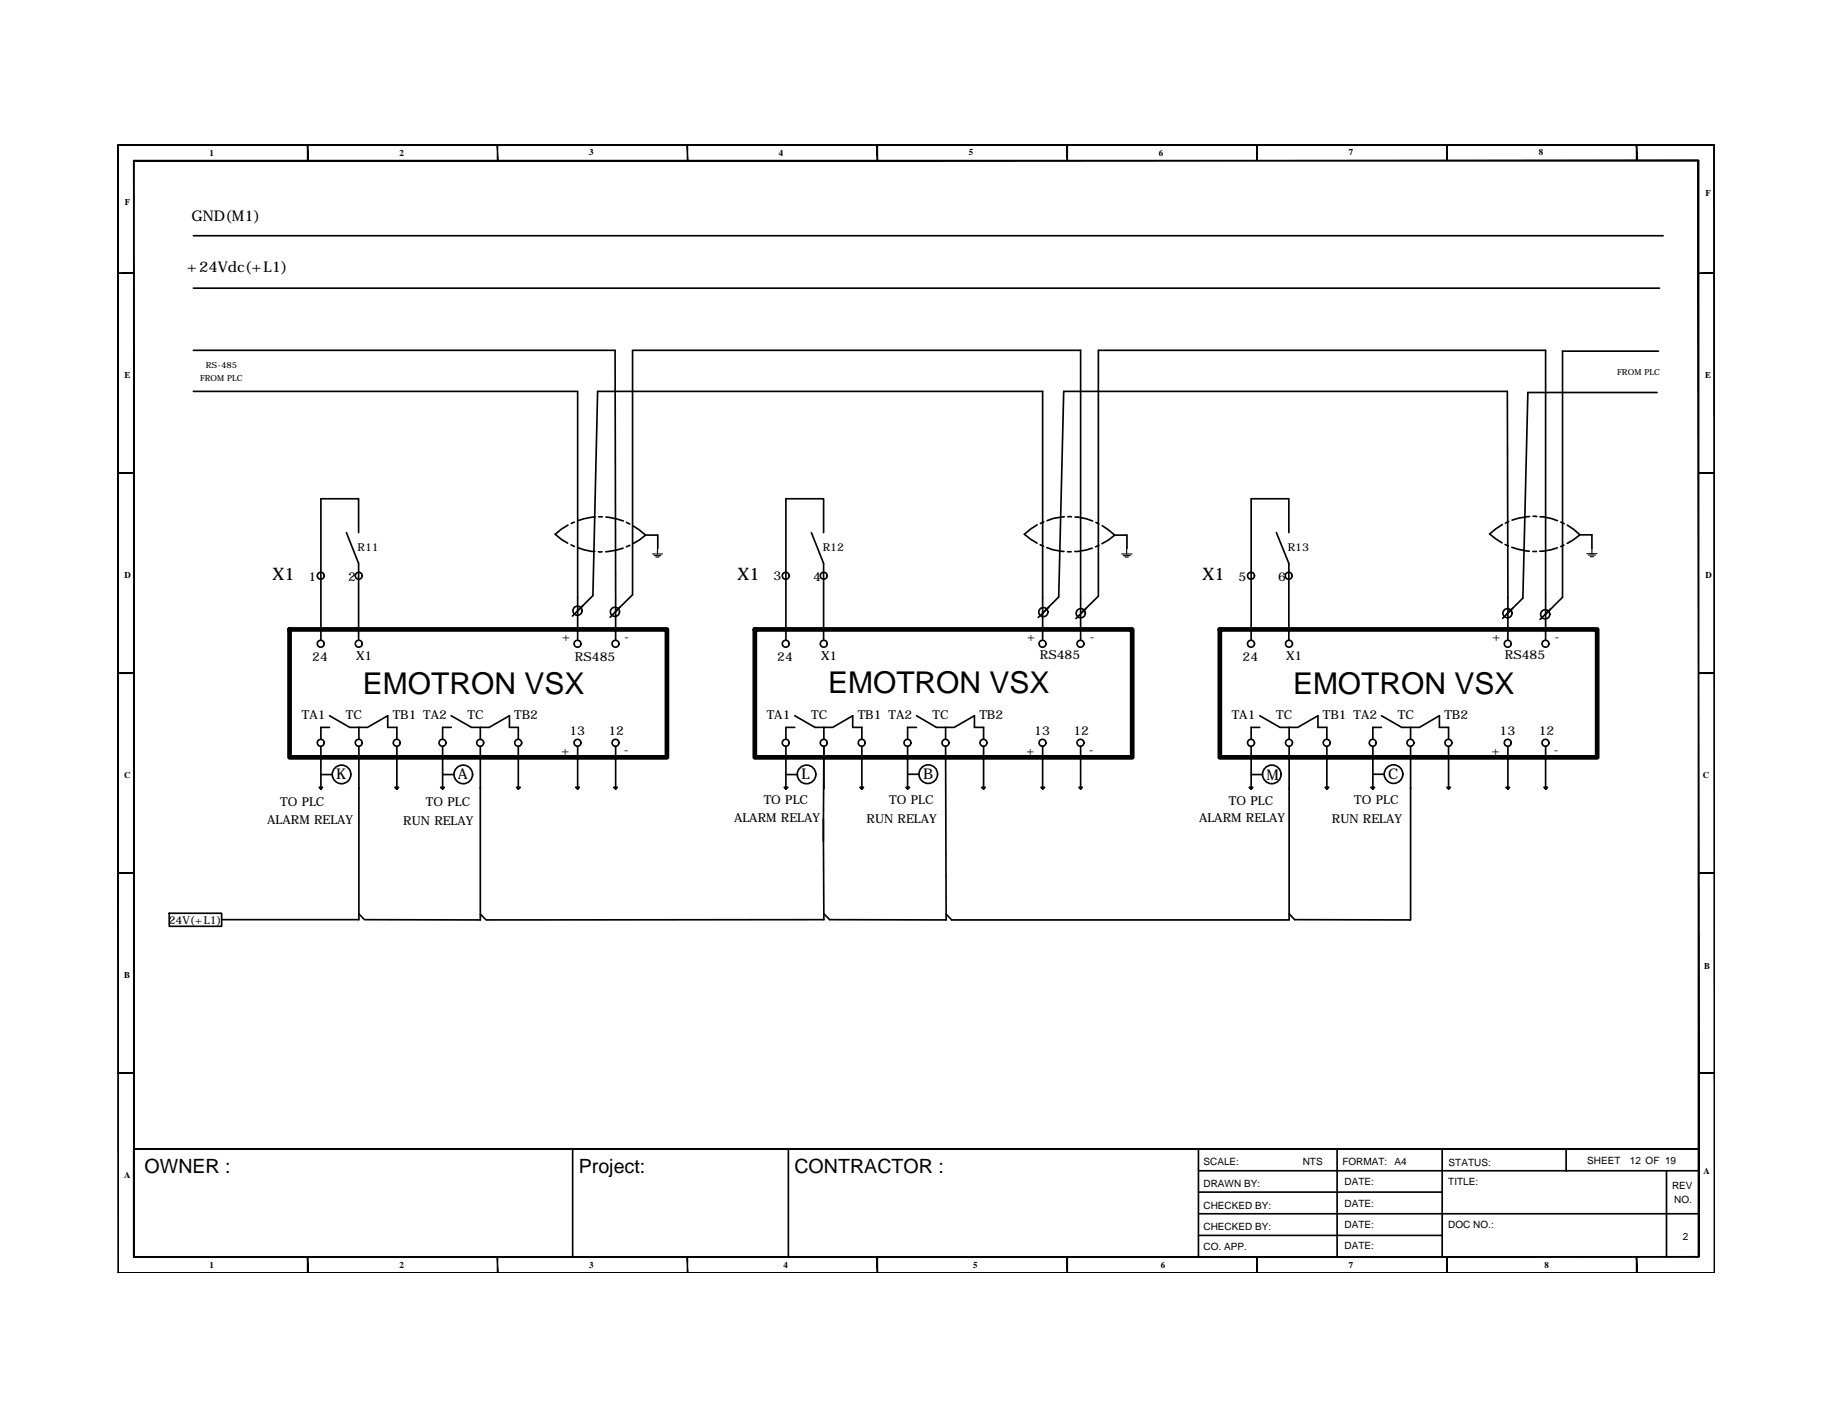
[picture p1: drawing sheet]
<svg xmlns="http://www.w3.org/2000/svg" width="279mm" height="216mm" viewBox="0 0 279 216" stroke-linecap="round" stroke-linejoin="round" font-family="sans-serif">
<!-- layer: FRAME -->
<g fill="#000" stroke="#000" stroke-width=".15">
<path d="M18 22.1v.1l243.8-.1zM18 22.2l243.8-.1v.1z"/>
<path d="M20.4 24.5l.1 167.3v-167.3zM20.4 24.5l.1 167.3h-.1z"/>
<path d="M46.9 22.1l.1 2.4v-2.4zM46.9 22.1l.1 2.4h-.1z"/>
<path d="M75.9 22.1l.1 2.4v-2.4zM75.9 22.1l.1 2.4h-.1z"/>
<path d="M104.9 22.1l.1 2.4v-2.4zM104.9 22.1l.1 2.4h-.1z"/>
<path d="M133.9 22.1l.1 2.4v-2.4zM133.9 22.1l.1 2.4h-.1z"/>
<path d="M162.9 22.1l.1 2.4v-2.4zM162.9 22.1l.1 2.4h-.1z"/>
<path d="M191.9 22.1l.1 2.4v-2.4zM191.9 22.1l.1 2.4h-.1z"/>
<path d="M220.9 22.1l.1 2.4v-2.4zM220.9 22.1l.1 2.4h-.1z"/>
<path d="M249.8 22.1l.2 2.4v-2.4zM249.8 22.1l.2 2.4h-.2z"/>
<path d="M20.4 24.6h238.9v-.1zM20.4 24.5h238.9l-238.9 .1z"/>
<path d="M261.7 22.1l.1 172.1zM261.7 22.1l.1 172.1z"/>
<path d="M18 41.6v.1l2.4-.1zM18 41.7l2.4-.1v.1z"/>
<path d="M259.3 41.6v.1l2.5-.1zM259.3 41.7l2.5-.1v.1z"/>
<path d="M18 72.1v.1l2.4-.1zM18 72.2l2.4-.1v.1z"/>
<path d="M259.3 72.1v.1l2.5-.1zM259.3 72.2l2.5-.1v.1z"/>
<path d="M18 102.6v.2l2.4-.2zM18 102.8l2.4-.2v.2z"/>
<path d="M259.3 102.6v.2l2.5-.2zM259.3 102.8l2.5-.2v.2z"/>
<path d="M18 133.2v.1l2.4-.1zM18 133.3l2.4-.1v.1z"/>
<path d="M259.3 133.2v.1l2.5-.1zM259.3 133.3l2.5-.1v.1z"/>
<path d="M18 163.7v.1l2.4-.1zM18 163.8l2.4-.1v.1z"/>
<path d="M259.3 163.7v.1l2.5-.1zM259.3 163.8l2.5-.1v.1z"/>
<path d="M18 22.1v172.1h.1zM18 22.1h.1v172.1z"/>
<path d="M20.4 191.7v.1l238.9-.1zM20.4 191.8l238.9-.1v.1z"/>
<path d="M46.9 191.8l.1 2.4v-2.4zM46.9 191.8l.1 2.4h-.1z"/>
<path d="M75.9 191.8l.1 2.4v-2.4zM75.9 191.8l.1 2.4h-.1z"/>
<path d="M104.9 191.8l.1 2.4v-2.4zM104.9 191.8l.1 2.4h-.1z"/>
<path d="M133.9 191.8v2.4h.1zM133.9 191.8h.1v2.4z"/>
<path d="M162.9 191.8l.1 2.4v-2.4zM162.9 191.8l.1 2.4h-.1z"/>
<path d="M191.9 191.8l.1 2.4v-2.4zM191.9 191.8l.1 2.4h-.1z"/>
<path d="M220.9 191.8l.1 2.4v-2.4zM220.9 191.8l.1 2.4h-.1z"/>
<path d="M249.8 191.8l.2 2.4v-2.4zM249.8 191.8l.2 2.4h-.2z"/>
<path d="M259.3 24.5v167.3h.1zM259.3 24.5h.1v167.3z"/>
<path d="M18 194.2h243.8zM18 194.2h243.8z"/>
</g>
<path d="M20.4 175.3h238.9zM20.4 175.3v16.5M183 178.6h76.2M183 175.3v16.5M183 181.9h37.2M183 185.2h76.2M183 188.5h37.2" fill="none" stroke="#000" stroke-width=".25"/>
<!-- layer: 0 -->
<g fill="none" stroke="#000" stroke-width=".25">
<path d="M29.5 36h224.4M29.5 59.7h58.7v38M29.5 44h223.9M29.5 53.5h64.4l.1 37.7M253 59.9h-19.7l-.8 31.4-3.1 3M253.2 53.6h-14.6v37.5l-2.7 2.7M87.7 79.7l-.5 .2M90.9 78.9l-1.7 .2-1 .3M91.4 78.9h.6M92.5 78.9l1.7 .3 1 .3M95.6 79.7l.6 .3M159.4 79.6l-.6 .3"/>
<path d="M162.5 78.9l-1.7 .2-.9 .3M163 78.9h.6M164.1 78.9l1.7 .2 1 .4M167.3 79.7l.5 .3M230.3 79.6l-.5 .2M233.5 78.8l-1.7 .3-.9 .3M234.1 78.8h.5M235.1 78.9l1.7 .2 1 .3M238.3 79.7l.5 .2M54.8 81.3v-5.2h-5.8v21.6M54.8 86v11.7M86.7 80.1l-1 .6-.9 .8 .9 .8 1 .6"/>
<path d="M87.2 83.1l.5 .3M87.4 94l3.1-3.1 .7-31.2h68v38M88.2 83.6l1 .3 1.6 .2M91.4 84.2h.5M93.9 93.4l2.7-2.7v-37.2h68.4v44.2M94 91.2v6.5M94.7 92.6l-1.6 1.6M95.1 83.6l-1 .3-1.6 .3M96.2 83.2l-.6 .2M96.6 80.2l2 1.4-1 .8-1 .6M98.6 81.6h1.8v2.1M125.7 81.3v-5.2h-5.7v21.6"/>
<path d="M125.7 86v11.7M158.3 80.1l-1.9 1.4 1.9 1.4M158.8 83.1l.5 .2M159.1 93.6l2.5-2.5 .8-31.4h67.7l.1 38M159.8 83.6l1 .3 1.6 .2M160.1 92.7l-1.6 1.5M163 84.2h.5M165 93.6l2.7-2.6v-37.5h68.3v44.2M165.8 92.8l-1.5 1.6M166.8 83.6l-1 .3-1.7 .2M167.8 83.2l-.5 .2M168.3 80.2l1.9 1.4-1 .8-1 .6"/>
<path d="M170.2 81.6h1.9v2.1M196.8 81.3v-5.2h-5.8v21.6M196.8 86v11.7M229.4 80l-2 1.5 1.9 1.3M229.8 83.1l.5 .2M230.8 83.5l1 .3 1.7 .3M234 84.1h.6M236.7 92.9l-1.6 1.6M237.8 83.6l-1 .3-1.7 .2M238.8 83.2l-.5 .2M239.3 80.1l1 .7 .9 .8-1.9 1.3M241.2 81.6h1.8v2"/>
<path d="M49 113.9v6.5M49 118.2h1.7M50.3 111h-1.3v1.8M50.3 109.2l3.1 1.8h1.4M54.8 111h1.3l3.1-1.8v1.8h1.4v1.8M54.8 113.9v26.4h-21M54.8 111v1.8M60.6 113.9v6.5M67.6 113.9v6.5M67.6 118.2h1.7M68.9 111h-1.3v1.8M68.9 109.2l3.1 1.8h1.3"/>
<path d="M73.3 113.9v26.5l-17.7-.1-.8-.9M73.3 111h1.4l3.1-1.8v1.8h1.3v1.8M73.3 111v1.8M79.1 113.9v6.5M88.2 113.9v6.5M94 113.9v6.5M120 113.9v6.5M120 118.2h1.8M121.3 111h-1.3v1.8M121.3 109.2l3.1 1.8h1.4M125.8 111h1.3l3.1-1.8v1.8h1.4v1.8M125.8 113.9l-.1 14.4"/>
<path d="M125.8 111v1.8M125.8 113.9v6.5M131.6 113.9v6.5M138.6 118.1h1.7M138.6 113.9v6.5M139.9 111h-1.3v1.8M139.9 109.2l3.1 1.8h1.4M144.4 111h1.3l3.1-1.8v1.8h1.4v1.8M144.4 113.9l.1 26.5-17.8-.1-.9-.9M144.4 111v1.8M150.2 113.9v6.5M159.2 113.9v6.5"/>
<path d="M165 113.9v6.5M191 113.9v6.5M191 118.2h1.8M192.3 111h-1.3v1.8M192.3 109.2l3.1 1.8h1.4M196.8 111h1.3l3.1-1.8v1.8h1.4v1.8M196.8 111v1.8M196.8 113.9v26.4M202.6 113.9v6.5M209.6 113.9v6.5M209.6 118.1h1.7M210.9 111h-1.3v1.8"/>
<path d="M210.9 109.2l3.1 1.8h1.4M215.4 111h1.3l3.1-1.8v1.8h1.4v1.8M215.4 111v1.8M215.4 113.9v26.5l-17.7-.1-.9-.9M221.2 113.9v6.5M230.2 113.9v6.5M236 113.9v6.5M25.8 139.3h8v2h-8zM48.7 120.1h.5l-.2 .3zM60.3 120.1h.5l-.2 .3zM67.3 120.1h.5l-.2 .3zM78.9 120.1h.5l-.3 .3z"/>
<path d="M87.9 120.1h.5l-.2 .3zM93.7 120.1h.5l-.2 .3zM119.7 120.1h.6l-.3 .3zM125.7 125l.1 15.3-51.6 .1-.9-.9M131.3 120.1h.5l-.2 .3zM138.3 120.1h.6l-.3 .3zM144.5 139.5l.8 .9h51.5M149.9 120.1h.5l-.2 .3zM158.9 120.1h.6l-.3 .3zM164.7 120.1h.5l-.2 .3zM190.7 120.1h.6l-.3 .3zM202.3 120.1h.6l-.3 .3z"/>
<path d="M209.3 120.1h.6l-.3 .3zM220.9 120.1h.6l-.3 .3zM229.9 120.1h.6l-.3 .3zM235.7 120.1h.6l-.3 .3zM87.4 175.3v16.4M120.4 175.3v16.4M204.1 175.3v16.5M220.2 175.3v16.5M239.1 175.4v3.3M254.4 178.6v13.2"/>
<circle cx="49" cy="98.2" r=".53"/>
<circle cx="49" cy="87.8" r=".53"/>
<circle cx="54.8" cy="87.8" r=".53"/>
<circle cx="54.8" cy="98.2" r=".53"/>
<circle cx="88.2" cy="98.2" r=".53"/>
<circle cx="88.2" cy="93.2" r=".7"/>
<circle cx="93.9" cy="93.4" r=".7"/>
<circle cx="94" cy="98.2" r=".53"/>
<circle cx="120" cy="87.8" r=".53"/>
<circle cx="120" cy="98.2" r=".53"/>
<circle cx="125.8" cy="98.2" r=".53"/>
<circle cx="125.8" cy="87.8" r=".53"/>
<circle cx="159.2" cy="98.2" r=".53"/>
<circle cx="159.3" cy="93.4" r=".7"/>
<circle cx="165" cy="98.2" r=".53"/>
<circle cx="165" cy="93.6" r=".7"/>
<circle cx="191" cy="87.8" r=".53"/>
<circle cx="191" cy="98.2" r=".53"/>
<circle cx="196.8" cy="87.8" r=".53"/>
<circle cx="196.8" cy="98.2" r=".53"/>
<circle cx="230.2" cy="93.6" r=".7"/>
<circle cx="230.2" cy="98.2" r=".53"/>
<circle cx="235.9" cy="93.7" r=".7"/>
<circle cx="236" cy="98.2" r=".53"/>
<circle cx="49" cy="113.3" r=".53"/>
<circle cx="52.1" cy="118.2" r="1.42"/>
<circle cx="54.8" cy="113.3" r=".53"/>
<circle cx="60.6" cy="113.3" r=".53"/>
<circle cx="67.6" cy="113.3" r=".53"/>
<circle cx="70.7" cy="118.2" r="1.42"/>
<circle cx="73.3" cy="113.3" r=".53"/>
<circle cx="79.1" cy="113.3" r=".53"/>
<circle cx="88.2" cy="113.3" r=".53"/>
<circle cx="94" cy="113.3" r=".53"/>
<circle cx="120" cy="113.3" r=".53"/>
<circle cx="123.1" cy="118.2" r="1.42"/>
<circle cx="125.8" cy="113.3" r=".53"/>
<circle cx="131.6" cy="113.3" r=".53"/>
<circle cx="138.5" cy="113.3" r=".53"/>
<circle cx="141.7" cy="118.1" r="1.42"/>
<circle cx="144.3" cy="113.3" r=".53"/>
<circle cx="150.1" cy="113.3" r=".53"/>
<circle cx="159.2" cy="113.3" r=".53"/>
<circle cx="165" cy="113.3" r=".53"/>
<circle cx="191" cy="113.3" r=".53"/>
<circle cx="194.2" cy="118.2" r="1.42"/>
<circle cx="196.8" cy="113.3" r=".53"/>
<circle cx="202.6" cy="113.3" r=".53"/>
<circle cx="209.6" cy="113.3" r=".53"/>
<circle cx="212.8" cy="118.1" r="1.42"/>
<circle cx="215.3" cy="113.3" r=".53"/>
<circle cx="221.1" cy="113.3" r=".53"/>
<circle cx="230.2" cy="113.3" r=".53"/>
<circle cx="236" cy="113.3" r=".53"/>
</g>
<path d="M44.2 96h57.6v19.6h-57.6zM115.2 96h57.7v19.6h-57.7zM186.2 96h57.7v19.6h-57.7z" fill="none" stroke="#000" stroke-width=".72"/>
<!-- layer: SHEET -->
<path d="M52.9 81.3l1.9 4.7M123.9 81.3l1.8 4.7M194.9 81.3l1.9 4.7" fill="none" stroke="#000" stroke-width=".25"/>
<!-- layer: 0 -->
<path d="M99.6 84.5h1.5M99.9 84.8h1M100.1 85h.5M100.4 83.6v.9M171.3 84.5h1.5M171.5 84.8h1.1M171.8 85h.5M172 83.6v.9M242.3 84.5h1.5M242.5 84.7h1.1M242.8 84.9h.5M243 83.6v.9" fill="none" stroke="#000" stroke-width=".17"/>
<g font-size="4.6">
<text x="55.4" y="105.8">EMOTRON VSX</text>
<text x="126.4" y="105.8">EMOTRON VSX</text>
<text x="197.4" y="105.8">EMOTRON VSX</text>
</g>
<g font-size="3">
<text x="22.1" y="179">OWNER :</text>
<text x="88.4" y="179">Project:</text>
<text x="121.3" y="179">CONTRACTOR :</text>
</g>
<g font-size="2.6">
<text x="41.6" y="88.5">X1</text>
<text x="112.6" y="88.5">X1</text>
<text x="183.6" y="88.5">X1</text>
</g>
<g font-size="2.3">
<text x="29.2" y="33.7">GND(M1)</text>
<text x="28.5" y="41.4">+24Vdc(+L1)</text>
<text x="51.3" y="118.9">K</text>
<text x="69.9" y="118.9">A</text>
<text x="122.4" y="118.9">L</text>
<text x="140.9" y="118.9">B</text>
<text x="193.4" y="118.9">M</text>
<text x="211.9" y="118.9">C</text>
</g>
<g font-size="1.9">
<text x="47.1" y="88.6">1</text>
<text x="53.1" y="88.6">2</text>
<text x="118.1" y="88.5">3</text>
<text x="124.1" y="88.6">4</text>
<text x="189.1" y="88.6">5</text>
<text x="195.1" y="88.6">6</text>
<text x="47.7" y="100.8">24</text>
<text x="54.4" y="100.7">X1</text>
<text x="85.8" y="97.9">+</text>
<text x="87.8" y="100.9">RS485</text>
<text x="95.3" y="97.8">-</text>
<text x="118.7" y="100.8">24</text>
<text x="125.4" y="100.7">X1</text>
<text x="156.8" y="97.9">+</text>
<text x="158.8" y="100.5">RS485</text>
<text x="166.3" y="97.8">-</text>
<text x="189.7" y="100.8">24</text>
<text x="196.4" y="100.7">X1</text>
<text x="227.8" y="97.9">+</text>
<text x="229.8" y="100.6">RS485</text>
<text x="237.3" y="97.8">-</text>
<text x="46.1" y="109.8">TA1</text>
<text x="52.8" y="109.8">TC</text>
<text x="60" y="109.8">TB1 TA2</text>
<text x="71.4" y="109.8">TC</text>
<text x="78.5" y="109.8">TB2</text>
<text x="86.9" y="112.2">13</text>
<text x="92.9" y="112.1">12</text>
<text x="117.1" y="109.7">TA1</text>
<text x="123.8" y="109.7">TC</text>
<text x="131" y="109.7">TB1 TA2</text>
<text x="142.4" y="109.7">TC</text>
<text x="149.5" y="109.7">TB2</text>
<text x="157.9" y="112.1">13</text>
<text x="163.9" y="112.1">12</text>
<text x="188.1" y="109.8">TA1</text>
<text x="194.8" y="109.8">TC</text>
<text x="202" y="109.8">TB1 TA2</text>
<text x="213.4" y="109.8">TC</text>
<text x="220.5" y="109.8">TB2</text>
<text x="229" y="112.2">13</text>
<text x="234.9" y="112.1">12</text>
<text x="85.7" y="115.1">+</text>
<text x="95.3" y="115">-</text>
<text x="156.7" y="115.1">+</text>
<text x="166.3" y="115">-</text>
<text x="227.7" y="115.1">+</text>
<text x="237.3" y="115">-</text>
<text x="40.8" y="125.8">ALARM RELAY</text>
<text x="42.8" y="123">TO PLC</text>
<text x="61.6" y="125.9">RUN RELAY</text>
<text x="65" y="123">TO PLC</text>
<text x="112.1" y="125.5">ALARM RELAY</text>
<text x="116.6" y="122.7">TO PLC</text>
<text x="132.3" y="125.5">RUN RELAY</text>
<text x="135.8" y="122.7">TO PLC</text>
<text x="183.1" y="125.5">ALARM RELAY</text>
<text x="187.6" y="122.8">TO PLC</text>
<text x="203.3" y="125.6">RUN RELAY</text>
<text x="206.8" y="122.7">TO PLC</text>
</g>
<g font-size="1.7">
<text x="54.6" y="84.1">R11</text>
<text x="125.6" y="84.1">R12</text>
<text x="196.6" y="84.1">R13</text>
<text x="25.8" y="141">24V(+L1)</text>
</g>
<g font-size="1.5">
<text x="183.7" y="177.8">SCALE:</text>
<text x="198.9" y="177.8">NTS</text>
<text x="204.9" y="177.8">FORMAT:</text>
<text x="212.9" y="177.8">A4</text>
<text x="221.2" y="177.9">STATUS:</text>
<text x="242.3" y="177.7">SHEET</text>
<text x="248.8" y="177.7">12 OF 19</text>
<text x="183.7" y="184.4">CHECKED BY:</text>
<text x="183.7" y="181">DRAWN BY:</text>
<text x="205.3" y="184.1">DATE:</text>
<text x="205.3" y="180.8">DATE:</text>
<text x="221.1" y="180.8">TITLE:</text>
<text x="255.3" y="181.4">REV</text>
<text x="255.6" y="183.5">NO.</text>
<text x="183.7" y="190.7">CO. APP.</text>
<text x="183.7" y="187.6">CHECKED BY:</text>
<text x="205.3" y="190.6">DATE:</text>
<text x="205.3" y="187.4">DATE:</text>
<text x="221.1" y="187.4">DOC NO.:</text>
<text x="256.9" y="189.2">2</text>
</g>
<g font-size="1.4">
<text x="32" y="23.7">1</text>
<text x="61" y="23.7">2</text>
<text x="90" y="23.7">3</text>
<text x="118.9" y="23.7">4</text>
<text x="147.9" y="23.7">5</text>
<text x="176.9" y="23.7">6</text>
<text x="205.9" y="23.7">7</text>
<text x="234.9" y="23.7">8</text>
<text x="260.4" y="29.9">F</text>
<text x="19.1" y="31.3">F</text>
<text x="19" y="57.7">E</text>
<text x="260.3" y="57.7">E</text>
<text x="19" y="88.2">D</text>
<text x="260.4" y="88.2">D</text>
<text x="18.9" y="118.7">C</text>
<text x="260" y="118.7">C</text>
<text x="18.9" y="149.2">B</text>
<text x="260.2" y="147.9">B</text>
<text x="18.9" y="179.7">A</text>
<text x="260.1" y="179.1">A</text>
<text x="32" y="193.4">1</text>
<text x="61" y="193.4">2</text>
<text x="90" y="193.4">3</text>
<text x="119.6" y="193.4">4</text>
<text x="148.6" y="193.4">5</text>
<text x="177.2" y="193.4">6</text>
<text x="205.9" y="193.4">7</text>
<text x="235.8" y="193.4">8</text>
</g>
<g font-size="1.3">
<text x="30.5" y="58.1">FROM PLC</text>
<text x="31.4" y="56.2">RS-485</text>
<text x="246.9" y="57.2">FROM PLC</text>
</g>
</svg>
